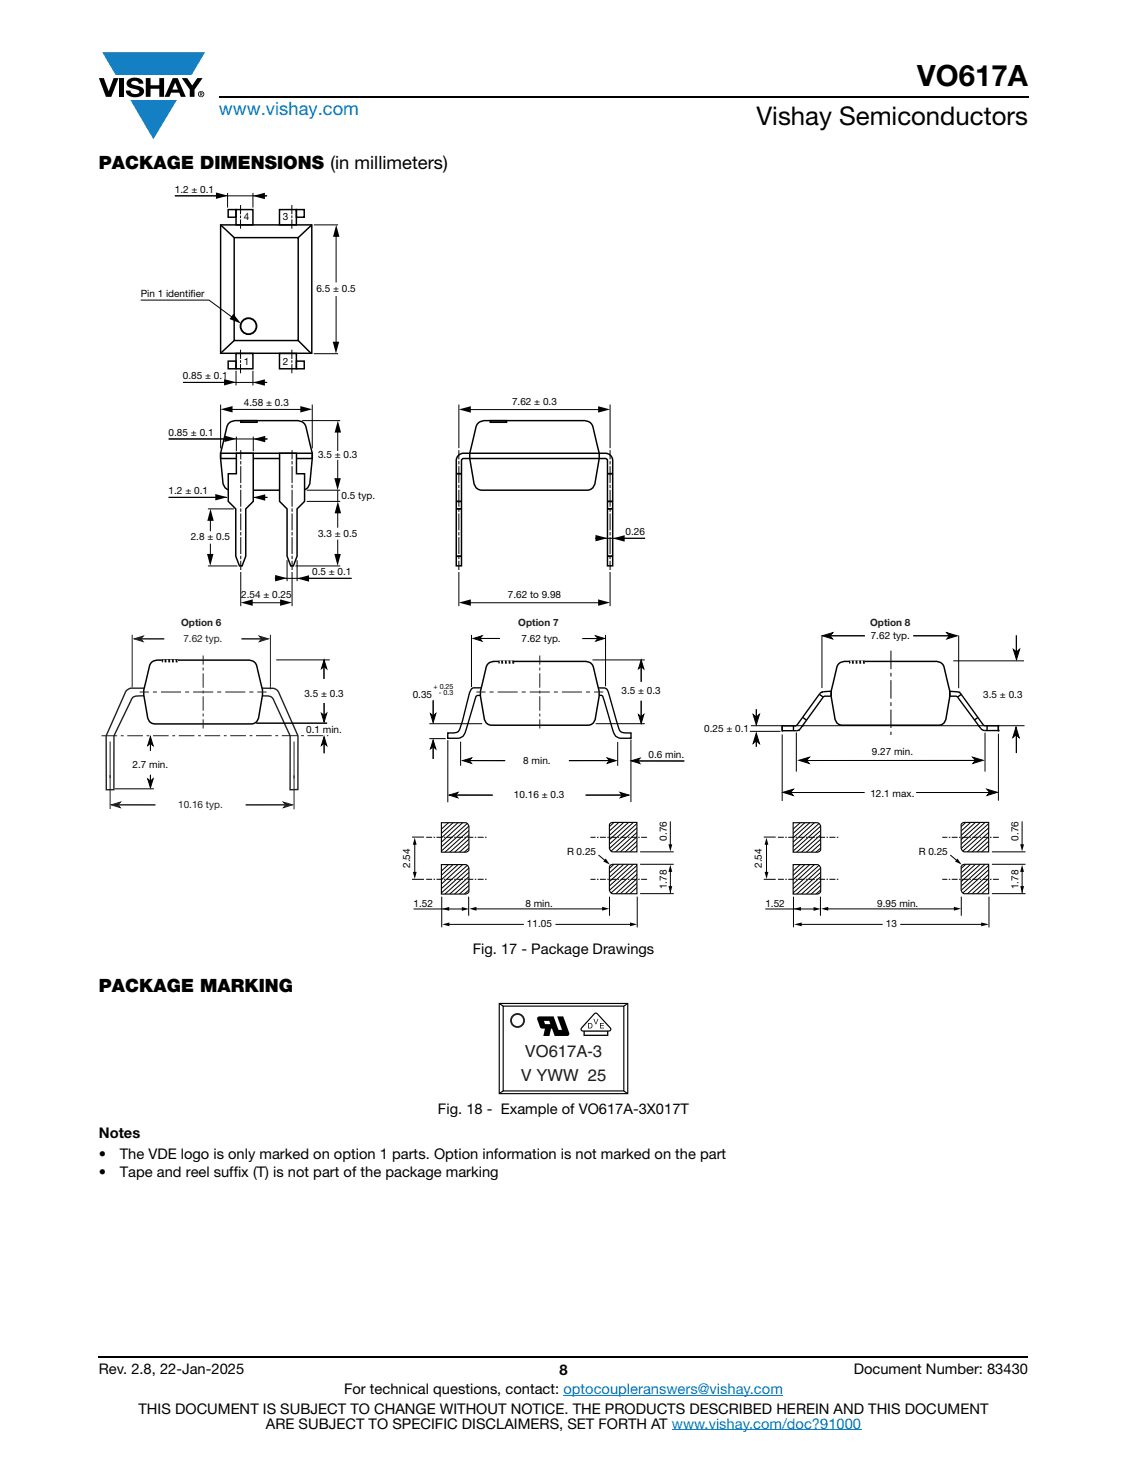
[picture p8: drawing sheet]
<svg xmlns="http://www.w3.org/2000/svg" width="216mm" height="279mm" viewBox="0 0 216 279" stroke-linecap="round" stroke-linejoin="round" font-family="sans-serif">
<g fill="#147fc3">
<path d="M19.6 10h19.7l-2.6 4.3h-1.1h-13.5z"/>
<path d="M25 19.2h8.9l-4.5 7.5z"/>
</g>
<g fill="#000">
<path d="M18.9 15h1l.9 2.5 1-2.5h.9l-1.4 3.6h-1zM22.9 15h.9v3.6h-.9zM24.6 15.3a2.1 2.1 0 0 1 2.8 .3l.1 .4h-.9a.79 .79 0 0 0-.7-.5 .79 .79 0 0 0-.8 .4l.3 .3 1 .2a1.08 1.08 0 0 1 1.2 1 1.08 1.08 0 0 1-1.1 1.2 1.73 1.73 0 0 1-2.4-1.2h.9a.96 .96 0 0 0 .8 .6 .96 .96 0 0 0 .9-.4 1.31 1.31 0 0 0-1.2-.6 1.03 1.03 0 0 1-1.1-.6 1.03 1.03 0 0 1 .2-1.1zM27.9 15h.9v1.3h1.7v-1.3h.9v3.6h-.9v-1.6h-1.7v1.6h-.9zM34.8 15h1.1l.9 1.4 1-1.4h1l-1.5 2.2v1.4h-.9v-1.4z"/>
<path d="M33.6 15.9l.5 1.3h-1.1zM33.1 15l-1.6 3.6h1l.3-.8h1.5l.3 .8h1l-1.6-3.6z"/>
<path d="M38.4 17.8h.2v.2h-.2zM38.3 17.7v.7h.1v-.3l.4 .3-.2-.3 .2-.2-.1-.2z"/>
<path d="M38.1 18a.46 .46 0 0 1 .9 0 .46 .46 0 0 1-.9 0zM37.9 18a.6 .6 0 0 0 1.2 0 .6 .6 0 0 0-1.2 0z"/>
</g>
<path d="M42 18.6h155M18.9 260h178.1" fill="none" stroke="#000" stroke-width=".36"/>
<path d="M107.9 267.3h42.1M128.7 274h36.3" fill="none" stroke="#007ec4" stroke-width=".19"/>
<path d="M160.6 127.3a1.72 1.72 0 0 1 1.3-.6h17.3a1.67 1.67 0 0 1 1.8 1.9l1 3.9v.9l-.8 4.3a1.45 1.45 0 0 1-1.3 1.3h-18.6a1.41 1.41 0 0 1-1.3-1.3l-.8-4.3v-.9l1.1-4.6z" fill="#fff"/>
<path d="M160.6 127.3a1.72 1.72 0 0 1 1.3-.6h17.3a1.67 1.67 0 0 1 1.8 1.9l1 3.9v.9l-.8 4.3a1.45 1.45 0 0 1-1.3 1.3h-18.6a1.41 1.41 0 0 1-1.3-1.3l-.8-4.3v-.9l1.1-4.6z" fill="none" stroke="#000" stroke-width=".28"/>
<path d="M162.8 126.7h2.9v.3h-2.9z" fill="#fff"/>
<path d="M162.8 126.7h2.9v.3h-2.9z" fill="none" stroke="#000" stroke-width=".28" stroke-dasharray=".4 .4" stroke-linecap="butt"/>
<path d="M24.3 132.2l.7-.3h27.4a1.45 1.45 0 0 1 1.1 1l3.6 8.1v10.3h-1.5v-10.3l-3.1-6.7a1.41 1.41 0 0 0-1.8-.9l-23.2-.1a2.51 2.51 0 0 0-2.2 .6l-3.5 7.1v10.3h-1.4l-.1-10.3 3.8-8.5z" fill="#fff"/>
<path d="M24.3 132.2l.7-.3h27.4a1.45 1.45 0 0 1 1.1 1l3.6 8.1v10.3h-1.5v-10.3l-3.1-6.7a1.41 1.41 0 0 0-1.8-.9l-23.2-.1a2.51 2.51 0 0 0-2.2 .6l-3.5 7.1v10.3h-1.4l-.1-10.3 3.8-8.5z" fill="none" stroke="#231f20" stroke-width=".26"/>
<path d="M21.1 142.1v12.9M55.1 154.2h-8M56.3 142.1v13" fill="none" stroke="#231f20" stroke-width=".19"/>
<path d="M54.3 153.7l1.7 .5-1.7 .6 .4-.6z" fill="#231f20"/>
<path d="M22.3 154.2h7.5M54.3 153.7l1.7 .5-1.7 .6 .4-.6z" fill="none" stroke="#231f20" stroke-width=".19"/>
<path d="M21.3 154.2l1.8-.5-.5 .5 .4 .6z" fill="#231f20"/>
<path d="M21.1 148.5v.6M21.3 154.2l1.8-.5-.5 .5 .4 .6zM56.3 148.6v.6" fill="none" stroke="#231f20" stroke-width=".19"/>
<path d="M49.7 121.9l1.7 .5-1.7 .6 .4-.6z" fill="#231f20"/>
<path d="M25.3 121.6v10.1M49.7 121.9l1.7 .5-1.7 .6 .4-.6z" fill="none" stroke="#231f20" stroke-width=".19"/>
<path d="M25.7 122.4l1.7-.5-.4 .5 .4 .6z" fill="#231f20"/>
<path d="M25.7 122.4l1.7-.5-.4 .5 .4 .6zM31.5 122.4h-4.7M46.3 122.4h4M51.8 121.6v10.5" fill="none" stroke="#231f20" stroke-width=".19"/>
<path d="M19.4 141h43.5" fill="none" stroke="#231f20" stroke-width=".19" stroke-dasharray="3 .7 .5 .7" stroke-linecap="butt"/>
<g fill="none" stroke="#000" stroke-width=".19">
<path d="M52.9 126.5h10.3M61.6 136.7l.5 .4 .5-.4-.5 1.7zM62.1 127.3v2.8M62.1 126.5l.5 1.7-.5-.5-.5 .4zM62.1 134.7v2.8M62.7 138.6h-13.6M22 151.2h7.5M28.3 149.3l.5 .4 .5-.5-.5 1.8zM28.8 142v1.9M28.8 148.5v1.4M28.8 141.2l.5 1.7-.5-.5-.5 .5zM62.1 141.2l.5 1.7-.5-.4-.5 .4z"/>
<path d="M62.1 141.8v2.5"/>
</g>
<path d="M61.6 136.7l.5 .4 .5-.4-.5 1.7zM62.1 126.5l.5 1.7-.5-.5-.5 .4zM28.8 148.5v1.4zM28.3 149.3l.5 .4 .5-.5-.5 1.8zM28.8 142v1.9zM28.8 141.2l.5 1.7-.5-.5-.5 .5zM62.1 141.2l.5 1.7-.5-.4-.5 .4z" fill="#000"/>
<path d="M28.9 127.1a1.72 1.72 0 0 1 1.4-.6h17.3a1.67 1.67 0 0 1 1.7 1.8l1 3.9v1l-.7 4.3a1.45 1.45 0 0 1-1.4 1.2h-18.6a1.41 1.41 0 0 1-1.3-1.2l-.8-4.3v-1l1.1-4.5z" fill="#fff"/>
<path d="M28.9 127.1a1.72 1.72 0 0 1 1.4-.6h17.3a1.67 1.67 0 0 1 1.7 1.8l1 3.9v1l-.7 4.3a1.45 1.45 0 0 1-1.4 1.2h-18.6a1.41 1.41 0 0 1-1.3-1.2l-.8-4.3v-1l1.1-4.5z" fill="none" stroke="#000" stroke-width=".28"/>
<path d="M31.1 126.5h2.9v.3h-2.9z" fill="#fff"/>
<path d="M31.1 126.5h2.9v.3h-2.9z" fill="none" stroke="#000" stroke-width=".28" stroke-dasharray=".4 .4" stroke-linecap="butt"/>
<path d="M26.8 132.6h1.7M38.9 125.6v1.8M38.9 137.8v1.8M49.3 132.6h1.8" fill="none" stroke="#231f20" stroke-width=".19"/>
<path d="M38.9 127.9v.9" fill="none" stroke="#231f20" stroke-width=".19" stroke-dasharray=".6 .6" stroke-linecap="butt"/>
<path d="M38.9 129v8.6" fill="none" stroke="#231f20" stroke-width=".19" stroke-dasharray="2.8 .6 .6 .6" stroke-linecap="butt"/>
<path d="M48.5 132.6h-1.1" fill="none" stroke="#231f20" stroke-width=".19" stroke-dasharray=".8 .8" stroke-linecap="butt"/>
<path d="M47 132.6h-18.1" fill="none" stroke="#231f20" stroke-width=".19" stroke-dasharray="3.8 .8 .8 .8" stroke-linecap="butt"/>
<path d="M90.3 121.7v10M90.7 122.3l1.7-.5-.5 .5 .4 .6zM95.8 122.4h-4.1M114.1 121.8l1.7 .5-1.7 .6 .4-.6zM114.5 122.4h-2.9M88.6 145.8l1.7-.6-.4 .6 .4 .5zM89.6 145.8h7.2M116.3 145.2l1.7 .6-1.6 .5 .4-.5zM117.1 145.8h-8.1M118.3 142.2v4.5" fill="none" stroke="#000" stroke-width=".19"/>
<path d="M90.7 122.3l1.7-.5-.5 .5 .4 .6zM114.1 121.8l1.7 .5-1.7 .6 .4-.6zM88.6 145.8l1.7-.6-.4 .6 .4 .5zM116.3 145.2l1.7 .6-1.6 .5 .4-.5z" fill="#000"/>
<path d="M90.4 131.9l.3-.1h25.1a1.09 1.09 0 0 1 .8 1l1.9 6.8a1.09 1.09 0 0 0 1.3 .9h1.1v1h-2a1.92 1.92 0 0 1-1.6-1.8l-1.6-5.5a.83 .83 0 0 0-.9-1h-22.2a1.41 1.41 0 0 0-1.4 .3l-2 6.6a1.68 1.68 0 0 1-1.4 1.4h-2v-1a2.26 2.26 0 0 0 2.2-.5l.6-1.9 1.3-5.3z" fill="#fff"/>
<path d="M90.4 131.9l.3-.1h25.1a1.09 1.09 0 0 1 .8 1l1.9 6.8a1.1 1.1 0 0 0 1.3 .9h1.1v1h-2a1.92 1.92 0 0 1-1.6-1.8l-1.6-5.5a.83 .83 0 0 0-.9-1h-22.2a1.41 1.41 0 0 0-1.4 .3l-2 6.6a1.68 1.68 0 0 1-1.4 1.4h-2v-1a2.26 2.26 0 0 0 2.2-.5l.6-1.9 1.3-5.3z" fill="none" stroke="#000" stroke-width=".26"/>
<g fill="none" stroke="#000" stroke-width=".19">
<path d="M82.3 138.7h10.1M82.5 136.8l.5 .4 .5-.5-.5 1.8zM83 134.2v3.1M113.5 126.5h10M116 121.7v9.8M122.3 136.9l.5 .5 .5-.5-.5 1.7zM122.8 126.5l.5 1.7-.5-.4-.5 .4zM122.8 127.3v3.4M122.8 134.3v3.3M82.3 141.5h3.1M83 141.8l.5 1.7-.5-.4-.5 .4zM83 142.6v2.8"/>
<path d="M85.8 141.8v11.9M86 152.4l1.7-.5-.4 .5 .4 .5zM87 152.4h7.4M88.2 142.1v4.6M118.8 151.9l1.7 .5-1.7 .5 .4-.5zM119.5 152.4h-7.3M120.9 141.7v12M120.9 145.8l1.7-.5-.4 .5 .4 .5zM121.8 145.8h9.3"/>
</g>
<path d="M82.5 136.8l.5 .4 .5-.5-.5 1.7zM122.3 136.9l.5 .5 .5-.5-.5 1.7zM122.8 126.5l.5 1.7-.5-.5-.5 .5zM83 141.8l.5 1.7-.5-.4-.5 .4zM86 152.4l1.7-.5-.4 .5 .4 .5zM118.8 151.9l1.7 .5-1.7 .5 .4-.5zM120.9 145.8l1.7-.5-.4 .5 .4 .5z" fill="#000"/>
<path d="M93.4 127.3a1.72 1.72 0 0 1 1.4-.6h17.3a1.67 1.67 0 0 1 1.7 1.9l1 3.9v.9l-.8 4.3a1.45 1.45 0 0 1-1.3 1.3h-18.6a1.41 1.41 0 0 1-1.3-1.3l-.8-4.3v-.9l1.1-4.6z" fill="#fff"/>
<path d="M93.4 127.3a1.72 1.72 0 0 1 1.4-.6h17.3a1.67 1.67 0 0 1 1.7 1.9l1 3.9v.9l-.8 4.3a1.45 1.45 0 0 1-1.3 1.3h-18.6a1.41 1.41 0 0 1-1.3-1.3l-.8-4.3v-.9l1.1-4.6z" fill="none" stroke="#000" stroke-width=".28"/>
<path d="M95.6 126.7h2.9v.3h-2.9z" fill="#fff"/>
<path d="M95.6 126.7h2.9v.3h-2.9z" fill="none" stroke="#000" stroke-width=".28" stroke-dasharray=".4 .4" stroke-linecap="butt"/>
<path d="M91.3 132.6h1.7M103.4 125.6v1.8M103.4 137.8v1.8M113.8 132.6h1.8" fill="none" stroke="#231f20" stroke-width=".19"/>
<path d="M103.4 127.9v.9" fill="none" stroke="#231f20" stroke-width=".19" stroke-dasharray=".6 .6" stroke-linecap="butt"/>
<path d="M103.4 129v8.6" fill="none" stroke="#231f20" stroke-width=".19" stroke-dasharray="2.8 .6 .6 .6" stroke-linecap="butt"/>
<path d="M113 132.6h-1.1" fill="none" stroke="#231f20" stroke-width=".19" stroke-dasharray=".8 .8" stroke-linecap="butt"/>
<path d="M111.5 132.6h-18.1" fill="none" stroke="#231f20" stroke-width=".19" stroke-dasharray="3.8 .8 .8 .8" stroke-linecap="butt"/>
<g fill="none" stroke="#000" stroke-width=".19">
<path d="M87.9 77.5v8.4M89.8 78.5h25.2M116.9 77.5v8.4M87.9 86.3v1.7M116.9 86.3v1.7M87.9 107.5v1.7M87.9 109.6v6.6M89.8 115.5h25.2M114 103.2h9.6M116.9 109.6v6.6M116.9 107.5v1.7M114.1 138.7h9.4"/>
<path d="M86 157.6l-1.5 1.3M86.9 157.6l-2.4 2.2M87.8 157.6l-3.3 3M88.7 157.6l-4.2 3.8M89.7 157.6l-5.2 4.7M89.9 159.9l-3.8 3.5M89.9 159.1l-4.7 4.3M89.9 158.3l-5.4 4.8M117.7 157.5l-1 .9M118.6 157.5l-1.9 1.8M119.6 157.5l-2.9 2.6M120.5 157.5l-3.8 3.5"/>
<path d="M121.4 157.5l-4.7 4.3M122.1 158.6l-5.3 4.7M122.1 159.5l-4.2 3.8M122.1 157.8l-5.4 4.8M128.4 157.4v4.6M78.9 160.4h2.3M78.9 168.5h2.3M79.2 174.2h9.4M79.5 161.4v6.2M84.6 171.8v5.9M85.7 177.1h14.7M86 165.6l-1.5 1.4"/>
<path d="M86.9 165.6l-2.4 2.2M87.8 165.6l-3.3 3M88.7 165.6l-4.2 3.9M89.7 165.6l-5.2 4.7M89.8 171.8v3.7M89.9 170.5l-1 .9M89.9 169.6l-1.9 1.8M89.9 168.8l-2.9 2.6M89.9 168l-3.8 3.4M89.9 167.1l-4.7 4.3M89.9 166.3l-5.4 4.9M89.9 162.5l-1 .9"/>
<path d="M89.9 161.6l-1.9 1.8M89.9 160.8l-2.9 2.6M90.6 174.2h25.3M106.4 177.1h14.7M114.7 163.8l1.3 1.2M116.8 171.8v3.7M117.7 165.6l-1 .9M118.6 165.6l-1.9 1.7M119.5 165.6l-2.8 2.6M120.5 165.6l-3.8 3.4M121.4 165.6l-4.7 4.2M122.1 171.8v5.9"/>
<path d="M122.1 170l-1.5 1.3M122.1 166.6l-5.3 4.7M122.1 167.5l-4.2 3.8M122.1 168.3l-3.3 3M122.1 169.2l-2.4 2.1M122.1 165.8l-5.4 4.9M122.1 162l-1.5 1.3M122.1 160.3l-3.3 3M122.1 161.2l-2.4 2.1M122.6 165.6h6.5M122.6 171.3h6.5M122.6 163.2h6.5"/>
<path d="M128.4 166.7v4.5"/>
</g>
<path d="M84.6 157.7h4.1a.84 .84 0 0 1 1.1 .6v4.5l-.1 .3-.5 .2h-4.6zM116.8 157.8l.6-.2h4.6v5.6h-4.2a.84 .84 0 0 1-1.1-.6zM84.6 165.7h4.1a.84 .84 0 0 1 1.1 .7v4.4l-.1 .3-.5 .2h-4.6zM116.9 165.9l.5-.3h4.6v5.7h-4.2a.84 .84 0 0 1-1.1-.7v-4.5z" fill="none" stroke="#000" stroke-width=".21"/>
<path d="M81.7 168.5h11.8M81.7 160.5h11.8M124 160.5h-10.9M124 168.5h-10.9" fill="none" stroke="#000" stroke-width=".19" stroke-dasharray="1.1 .3 .3 .3" stroke-linecap="butt"/>
<g fill="#000">
<path d="M87.9 78.5l2.3-.7v1.3zM114.6 77.8l2.3 .7-2.3 .6zM87.9 115.5l2.3-.6v1.2zM114.1 102.5l2.3 .6-2.3 .6zM114.6 114.9l2.3 .6-2.3 .6zM117.4 103.2l2.3-.6v1.2zM79.1 167.1h.7l-.3 1.3zM79.4 160.5l.4 1.4h-.7zM84.7 174.2l1.4-.4v.7zM84.7 177.1l1.4-.3v.7zM88.5 173.8l1.3 .4-1.3 .3zM89.9 174.2l1.4-.4v.7z"/>
<path d="M115.4 173.8l1.3 .3-1.3 .4zM116 164.5l.8 1.2-1.2-.6zM120.7 176.8l1.4 .3-1.4 .4zM128.1 161.8h.7l-.4 1.4zM128.1 169.8h.7l-.4 1.4zM128.4 165.7l.4 1.4h-.7z"/>
</g>
<path d="M42.3 86.9h17.5v1h-17.5zM44 80.9l1.1-.3h11.9a1.81 1.81 0 0 1 1.8 2l1 4.3-.4 5.7a1.58 1.58 0 0 1-1.5 1.3h-13.7a1.54 1.54 0 0 1-1.5-1.3l-.4-5.7 .8-3.4a4.1 4.1 0 0 1 .9-2.6zM88 87.1l.8-.2h27.2a1.4 1.4 0 0 1 1.4 1.4v20.1h-1v-20.1l-.1-.2-.3-.2h-27.4l-.2 .4v20.1h-1v-20.1l.1-.5zM91.8 80.9l1-.3h19.1a1.81 1.81 0 0 1 1.9 2l1 4.3v1l-.8 4.7a1.58 1.58 0 0 1-1.5 1.3h-20.2a1.54 1.54 0 0 1-1.5-1.3l-.8-4.7v-1l.8-3.4a4.1 4.1 0 0 1 1-2.6zM93.9 80.6h3.1v.3h-3.1z" fill="none" stroke="#000" stroke-width=".28"/>
<path d="M87.4 90.8h1M87.4 96.1h1M87.4 97.5h1M116.4 90.8h1M116.4 96.1h1M116.4 97.5h1M87.4 106.6h1M116.4 106.6h1" fill="none" stroke="#000" stroke-width=".35"/>
<path d="M87.9 88.4v.8M116.9 88.4v.8" fill="none" stroke="#000" stroke-width=".19" stroke-dasharray=".6 .3" stroke-linecap="butt"/>
<path d="M87.9 89.3v18M116.9 89.3v18" fill="none" stroke="#000" stroke-width=".19" stroke-dasharray="3.2 .3 .6 .3" stroke-linecap="butt"/>
<path d="M45.3 86.9h3.2v9.2l-1.4 1.4v9.1l-.7 1.9h-.5l-.7-1.9v-9.1l-1.5-1.4v-5.3h1.6z" fill="#fff"/>
<path d="M45.3 86.9h3.2v9.2l-1.4 1.4v9.1l-.7 1.9h-.5l-.7-1.9v-9.1l-1.5-1.4v-5.3h1.6z" fill="none" stroke="#000" stroke-width=".28"/>
<path d="M53.6 86.9h3.2v3.9h1.5v5.3l-1.4 1.4v9.1l-.7 1.9h-.5l-.7-1.9v-9.1l-1.4-1.4z" fill="#fff"/>
<g fill="none" stroke="#000" stroke-width=".28">
<path d="M42.3 43.1h17.4v24.6h-17.4zM42.3 43.1l2.6 2.4M43.7 40.2h1.5v1.4h-1.5zM44.9 45.5h12.2v19.8h-12.2zM45.2 40.2h3.3v2.9h-3.3zM53.5 40.2h3.3v2.9h-3.3zM56.8 40.2h1.5v1.4h-1.5zM59.7 43.1l-2.6 2.4M43.7 69.2h1.5v1.5h-1.5zM44.9 65.3l-2.6 2.4M45.2 67.7h3.3v3h-3.3zM53.5 67.7h3.3v3h-3.3z"/>
<path d="M56.8 69.2h1.5v1.5h-1.5zM57.1 65.3l2.5 2.5M46.1 80.6h3.1v.3h-3.1zM53.6 86.9h3.2v3.9h1.5v5.3l-1.4 1.4v9.1l-.7 1.9h-.5l-.7-1.9v-9.1l-1.4-1.4z"/>
</g>
<g fill="none" stroke="#000" stroke-width=".19">
<path d="M43.6 37v2.8M46.1 39.3v1.8M48.5 37v2.8M51.2 37.5h-17.7M55.9 39.3v1.8M27 57.5h13l4.7 3.4M46.1 42v1.8M55.9 42v1.8M60.1 43.1h4.7M64.4 45v9.1M64.4 56.7v9.2M42.3 77.5v8.4"/>
<path d="M44.1 78.5h13.9M45.2 71.1v2.8M46.1 69.8v1.7M46.1 67v1.8M48.5 71.1v2.8M51.2 73.3h-16.1M55.9 67v1.8M55.9 69.8v1.7M59.8 77.5v8.4M60.1 67.8h4.7M32.3 84.1h18.9M32.3 95.3h11.2"/>
<path d="M39.8 97.5h5M40.3 99.4v2.4M45.3 83.7v2.8M46.1 86.3v1.7M48.5 95.3h2.7M48.5 83.7v2.8M56 86.3v1.7M57.9 80.6h7.3M58.8 96.1h6.4M58.8 93.9h6.4M64.7 82.5v3.9M64.7 88.1v4"/>
<path d="M64.7 93.9v2.2M64.7 98v3.1M39.8 108.5h5.7M40.3 104.2v2.4M46.1 107.5v1.7M46.1 109.6v6.6M48 115.5h6.1M52.7 110.8h14.6M55 107.4v4M56 109.6v6.6M56 107.5v1.7M56.6 108.5h8.6"/>
<path d="M56.9 107.4v4M64.7 103.4v3.2M143.8 139.1h52.5M144.3 136.9l.6 .5 .6-.5-.6 2zM144.9 135.9v1.7M157.5 121.8v10.1M157.5 121.8l2-.6-.5 .6 .5 .6zM165.7 121.8h-6.8M181.4 121.2l2 .6-2 .6 .5-.6zM181.9 121.8h-6.9M182.6 126.6h13.6M183.7 121.8v10.1"/>
<path d="M194.1 124.4l.6 .5 .6-.5-.6 2zM194.6 139.3l.6 2.1-.6-.6-.6 .5zM194.7 121.8v3.6M144.9 140.5l.6 2-.6-.5-.6 .5zM144.9 141.5v1.6M149.5 140.1l-5.8 .1M149.8 140.8v12.7M150 151.8l2-.6-.5 .6 .4 .6zM151.5 151.9h14.1M152.6 140.4v7.5M153 145.7l2.1-.6-.6 .6 .5 .6zM153.4 157.6l-1.5 1.3"/>
<path d="M154.2 157.6l-2.3 2.2M155.2 157.6l-3.3 3M156.1 157.6l-4.2 3.8M157.1 157.6l-5.2 4.7M157.3 159.9l-3.8 3.5M157.3 159.1l-4.7 4.3M157.3 158.3l-5.4 4.8M185.1 157.5l-1 .9M186 157.5l-1.9 1.8M186.3 145.1l2 .6-1.9 .6 .5-.6zM186.9 157.5l-2.8 2.6M187.2 145.7h-32.6"/>
<path d="M187.9 157.5l-3.8 3.5M188.7 140.4v7.5M188.8 157.5l-4.7 4.3M189.1 151.2l2 .6-2 .6 .5-.6zM189.5 158.6l-5.3 4.7M189.5 159.5l-4.2 3.8M189.5 157.8l-5.4 4.8M189.7 151.9h-14.2M191.3 140.6v12.8M194.7 140.6v3.7M195.8 157.4v4.6M146.3 160.4h2.3"/>
<path d="M146.3 168.5h2.3M146.6 174.2h9.3M146.8 161.4v6.2M152 171.8v5.9M153.1 177.1h16M153.4 165.6l-1.5 1.4M154.2 165.6l-2.3 2.2M155.2 165.6l-3.3 3M156.1 165.6l-4.2 3.9M157.1 165.6l-5.2 4.7M157.2 171.8v3.7M157.3 170.5l-1 .9"/>
<path d="M157.3 169.6l-2 1.8M157.3 168.8l-2.9 2.6M157.3 168l-3.8 3.4M157.3 167.1l-4.7 4.3M157.3 166.3l-5.4 4.9M157.3 162.5l-1 .9M157.3 161.6l-2 1.8M157.3 160.8l-2.9 2.6M158 174.2h25.3M172.5 177.1h15.9M182 163.8l1.4 1.2M184.2 171.8v3.7"/>
<path d="M185.1 165.6l-1 .9M186 165.6l-1.9 1.7M186.9 165.6l-2.8 2.5M187.9 165.6l-3.8 3.4M188.8 165.6l-4.7 4.2M189.5 171.8v5.9M189.5 170l-1.5 1.3M189.5 166.6l-5.3 4.7M189.5 167.5l-4.2 3.8M189.5 168.3l-3.3 3M189.5 169.2l-2.4 2.1M189.5 165.8l-5.4 4.9"/>
<path d="M189.5 162l-1.5 1.3M189.5 160.3l-3.3 3M189.5 161.2l-2.4 2.1M190 165.6h6.5M190 171.3h6.5M190 163.2h6.5M195.8 166.7v4.5"/>
</g>
<path d="M46.1 88.4v.8M56 88.4v.8" fill="none" stroke="#000" stroke-width=".19" stroke-dasharray=".6 .3" stroke-linecap="butt"/>
<path d="M46.1 89.3v18M56 89.3v18" fill="none" stroke="#000" stroke-width=".19" stroke-dasharray="3.2 .3 .6 .3" stroke-linecap="butt"/>
<g fill="#000">
<path d="M41.4 36.9l2.3 .6-2.3 .6zM48.5 37.6l2.2-.7v1.3zM64.4 43.1l.6 2.3h-1.2zM42.9 72.6l2.3 .7-2.3 .6zM44.7 60.2l1.5 1.8-2.2-.9zM42.3 78.4l2.2-.6v1.2zM48.5 73.3l2.2-.6v1.2zM57.5 77.8l2.3 .6-2.3 .6zM63.7 65.5h1.3l-.6 2.3zM40.3 97.5l.6 2.3h-1.2zM41.2 94.7l2.3 .6-2.3 .6zM43 83.5l2.3 .6-2.3 .6z"/>
<path d="M48.5 84.1l2.3-.6v1.3zM48.5 95.3l2.3-.6v1.3zM64.7 96.1l.6 2.3h-1.2zM64.7 80.6l.6 2.3h-1.2zM64.1 91.6h1.2l-.6 2.3zM39.7 106.2h1.2l-.6 2.2zM46.1 115.5l2.3-.6v1.2zM52.7 110.2l2.3 .6-2.3 .6zM53.7 114.9l2.2 .6-2.2 .6zM56.9 110.9l2.3-.7v1.3zM64.1 106.2h1.2l-.6 2.2zM144.9 135.9v1.7z"/>
<path d="M144.3 136.9l.6 .5 .6-.5-.6 2zM157.5 121.8l2-.6-.5 .6 .5 .6zM181.4 121.2l2 .6-2 .6 .5-.6zM194.6 139.3l.6 2.1-.6-.6-.6 .5zM194.1 124.4l.6 .5 .6-.5-.6 2zM144.9 141.4v1.7zM144.9 140.5l.6 2-.6-.5-.6 .5zM150 151.8l2-.6-.5 .6 .4 .6zM153 145.7l2.1-.6-.6 .6 .5 .6zM186.3 145.1l2 .6-1.9 .6 .5-.6zM189.1 151.2l2 .6-2 .6 .5-.6zM146.5 167.1h.7l-.4 1.3z"/>
<path d="M146.8 160.5l.4 1.4h-.7zM152.1 174.2l1.3-.4v.7zM152.1 177.1l1.5-.3v.7zM155.9 173.8l1.3 .4-1.3 .3zM157.3 174.2l1.4-.4v.7zM182.7 173.8l1.4 .3-1.4 .4zM183.4 164.5l.8 1.2-1.2-.6zM188 176.8l1.4 .3-1.4 .4zM195.4 161.8h.8l-.4 1.4zM195.4 169.8h.8l-.4 1.4zM195.8 165.7l.4 1.4h-.8zM113.7 195.2h.1l.4 1 .3-1h.1l-.4 1.1h-.1z"/>
<path d="M114.9 196h.8v.2h-.6v.3h.6v.1h-.6v.4h.6v.1h-.8z"/>
<path d="M104.2 195.6h1l.2 .7h-1zM103 195l-.1 .3 .6 1.6 .2 .2h.7l-.3 1.4h1.2l.3-1.4h.2l.5 1.4h2.4a.42 .42 0 0 0 .4-.5l-1.2-3.2h-1.2l1 2.6h-.7l-.9-2.6h-2.8z"/>
<path d="M112.8 196.2v.8a.42 .42 0 0 0 .6-.4 .42 .42 0 0 0-.6-.4zM112.6 196h.4a.52 .52 0 0 1 .5 .6 .52 .52 0 0 1-.5 .5h-.4z"/>
<path d="M113.9 194.4l.2-.1 .3 .1 2.5 2.7-.1 .3h-5.3v-.3zM112 197.7h4.3v.6h-4.3zM113.8 194.2l-2.5 2.7a.48 .48 0 0 0 .1 .7l.4 .1v.8h4.7v-.8l.4-.1a.48 .48 0 0 0 0-.8l-2.4-2.6-.4-.2z"/>
</g>
<path d="M46.1 41.3v.6M55.9 41.3v.6M46.1 69.5v-.6M55.9 69.5v-.6" fill="none" stroke="#000" stroke-width=".19" stroke-dasharray=".5 .2" stroke-linecap="butt"/>
<circle cx="47.6" cy="62.5" r="1.53" fill="none" stroke="#000" stroke-width=".35"/>
<g fill="none" stroke="#000" stroke-width=".26">
<path d="M149.8 139.1h2.6M149.8 138.9v1.3M152 139.1v.9M152.7 138.9l-.4 .2M153 140h.1M153.7 139.2h.1M153.8 137.5l.7 .5M157 133.1l.7 .5M157.4 132.7h.1M157.7 133.6l-4.4 6-.7 .4M159 132.5h.1M159.2 133.4h-1.1l-.4 .2"/>
<path d="M159.2 133h.1M159.3 132.4v1M159.3 132.5l-1.8 .1-.4 .3-4.4 6.1M181.9 133.4h1.2M181.9 132.5l1.5 .1M181.9 132.5v.9M183.1 133.4l.4 .2M183.3 132.6l.8 .3M183.7 132.6h.1M184 132.9l4.4 6 .4 .2h2.5M184.2 133.1l-.7 .5 4.4 6 .7 .4M187.4 137.5l-.8 .5"/>
<path d="M187.5 139.1h.1M188.6 140h2.7M189.1 139.1v.9M191.3 140h.1M191.3 139.1h.1M191.3 138.9v1.2M149.8 140h2.8M149.8 140h.1"/>
</g>
<path d="M170.7 124.7v16.1" fill="none" stroke="#000" stroke-width=".19" stroke-dasharray="3.5 .7 .7 .7" stroke-linecap="butt"/>
<path d="M151.9 157.7h4.2a.84 .84 0 0 1 1.1 .6v4.5l-.1 .3-.5 .2h-4.7zM184.2 157.8l.6-.2h4.6v5.6h-4.2a.84 .84 0 0 1-1.1-.6zM151.9 165.7h4.2a.84 .84 0 0 1 1.1 .7v4.4l-.2 .3-.4 .2h-4.7zM184.2 165.9l.6-.3h4.6v5.7h-4.2a.84 .84 0 0 1-1.1-.7v-4.5z" fill="none" stroke="#000" stroke-width=".21"/>
<path d="M149 168.5h11.8M149 160.5h11.8M191.3 160.5h-10.8M191.3 168.5h-10.8" fill="none" stroke="#000" stroke-width=".19" stroke-dasharray="1.1 .3 .3 .3" stroke-linecap="butt"/>
<path d="M95.6 192.3l.8 .5M95.6 192.3h24.7v17.3h-24.7zM96.4 192.8h23.1v16.3h-23.1zM120.2 192.3l-.7 .5M96.4 209l-.7 .5M119.5 209.1l.7 .4" fill="none" stroke="#000" stroke-width=".22"/>
<circle cx="99.1" cy="195.6" r="1.25" fill="#fff"/>
<circle cx="99.1" cy="195.6" r="1.25" fill="none" stroke="#201d1e" stroke-width=".35"/>
<text font-size="5.6" x="175.7" y="16.4">VO617A</text>
<text font-size="4.9" x="144.9" y="24">Vishay Semiconductors</text>
<text font-size="3.5" fill="#007ec4" x="42" y="21.9">www.vishay.com</text>
<g font-size="3.5">
<text x="18.9" y="32.3">PACKAGE DIMENSIONS (in millimeters)</text>
<text x="18.9" y="190.1">PACKAGE MARKING</text>
</g>
<g font-size="3.2" fill="#201d1e">
<text x="100.5" y="202.5">VO617A-3</text>
<text x="99.7" y="207.1">V YWW 25</text>
</g>
<g font-size="2.8">
<text x="90.6" y="182.9">Fig. 17 - Package Drawings</text>
<text x="83.9" y="213.6">Fig. 18 - Example of VO617A-3X017T</text>
<text x="18.9" y="218.2">Notes</text>
<text x="18.9" y="225.6">•</text>
<text x="18.9" y="222">•</text>
<text x="22.9" y="225.6">Tape and reel suffix (T) is not part of the package marking</text>
<text x="22.9" y="222">The VDE logo is only marked on option 1 parts. Option information is not marked on the part</text>
<text x="18.9" y="263.3">Rev. 2.8, 22-Jan-2025</text>
<text x="107.2" y="263.6">8</text>
<text x="163.6" y="263.3">Document Number: 83430</text>
<text x="65.9" y="267.1">For technical questions, contact: optocoupleranswers@vishay.com</text>
<text x="26.5" y="271">THIS DOCUMENT IS SUBJECT TO CHANGE WITHOUT NOTICE. THE PRODUCTS DESCRIBED HEREIN AND THIS DOCUMENT</text>
<text x="50.9" y="273.8">ARE SUBJECT TO SPECIFIC DISCLAIMERS, SET FORTH AT www.vishay.com/doc?91000</text>
</g>
<g font-size="1.9">
<text x="33.5" y="36.9">1.2 ± 0.1</text>
<text x="46.7" y="42.2">4</text>
<text x="54.2" y="42.2">3</text>
<text x="27" y="56.9">Pin 1 identif</text>
<text x="36.5" y="56.9">ier</text>
<text x="60.6" y="56">6.5 ± 0.5</text>
<text x="46.7" y="69.9">1</text>
<text x="54.2" y="69.9">2</text>
<text x="35.1" y="72.7">0.85 ± 0.1</text>
<text x="46.7" y="77.9">4.58 ± 0.3</text>
<text x="98.1" y="77.6">7.62 ± 0.3</text>
<text x="32.3" y="83.5">0.85 ± 0.1</text>
<text x="60.9" y="87.9">3.5 ± 0.3</text>
<text x="32.3" y="94.7">1.2 ± 0.1</text>
<text x="65.5" y="95.6">0.5 typ.</text>
<text x="36.5" y="103.6">2.8 ± 0.5</text>
<text x="60.9" y="102.9">3.3 ± 0.5</text>
<text x="119.9" y="102.6">0.26</text>
<text x="59.8" y="110.2">0.5 ± 0.1</text>
<text x="46.2" y="114.6">2.54 ± 0.25</text>
<text x="97.3" y="114.6">7.62 to 9.98</text>
<text x="99.9" y="123">7.62 typ.</text>
<text x="166.8" y="122.4">7.62 typ.</text>
<text x="58.3" y="133.6">3.5 ± 0.3</text>
<text x="79.1" y="133.7">0.35</text>
<text x="119.1" y="133.1">3.5 ± 0.3</text>
<text x="188.4" y="133.7">3.5 ± 0.3</text>
<text x="58.7" y="140.4">0.1 min.</text>
<text x="134.9" y="140.3">0.25 ± 0.1</text>
<text x="25.4" y="147.2">2.7 min.</text>
<text x="100.3" y="146.3">8 min.</text>
<text x="124.2" y="145.3">0.6 min.</text>
<text x="167" y="144.6">9.27 min.</text>
<text x="98.4" y="153">10.16 ± 0.3</text>
<text x="166.7" y="152.8">12.1 max.</text>
<text x="127.7" y="161.1" transform="rotate(-90 127.7 161.1)">0.76</text>
<text x="195.1" y="161.1" transform="rotate(-90 195.1 161.1)">0.76</text>
<text x="78.6" y="166.3" transform="rotate(-90 78.6 166.3)">2.54</text>
<text x="108.6" y="163.9">R 0.25</text>
<text x="146" y="166.3" transform="rotate(-90 146 166.3)">2.54</text>
<text x="176" y="163.9">R 0.25</text>
<text x="79.2" y="173.8">1.52</text>
<text x="100.6" y="173.8">8 min.</text>
<text x="127.7" y="170.4" transform="rotate(-90 127.7 170.4)">1.78</text>
<text x="146.6" y="173.8">1.52</text>
<text x="168" y="173.8">9.95 min.</text>
<text x="195.1" y="170.4" transform="rotate(-90 195.1 170.4)">1.78</text>
<text x="101" y="177.7">11.05</text>
<text x="169.7" y="177.7">13</text>
</g>
<g font-size="1.9" fill="#211e1e">
<text x="99.3" y="119.9">Option 7</text>
<text x="166.7" y="119.9">Option 8</text>
<text x="34.7" y="120">Option 6</text>
</g>
<g font-size="1.9" fill="#231f20">
<text x="35.1" y="123">7.62 typ.</text>
<text x="34.1" y="154.8">10.16 typ.</text>
</g>
<g font-size="1.4">
<text x="83" y="132">+ 0.25</text>
<text x="84.1" y="133.1">- 0.3</text>
</g>
</svg>
